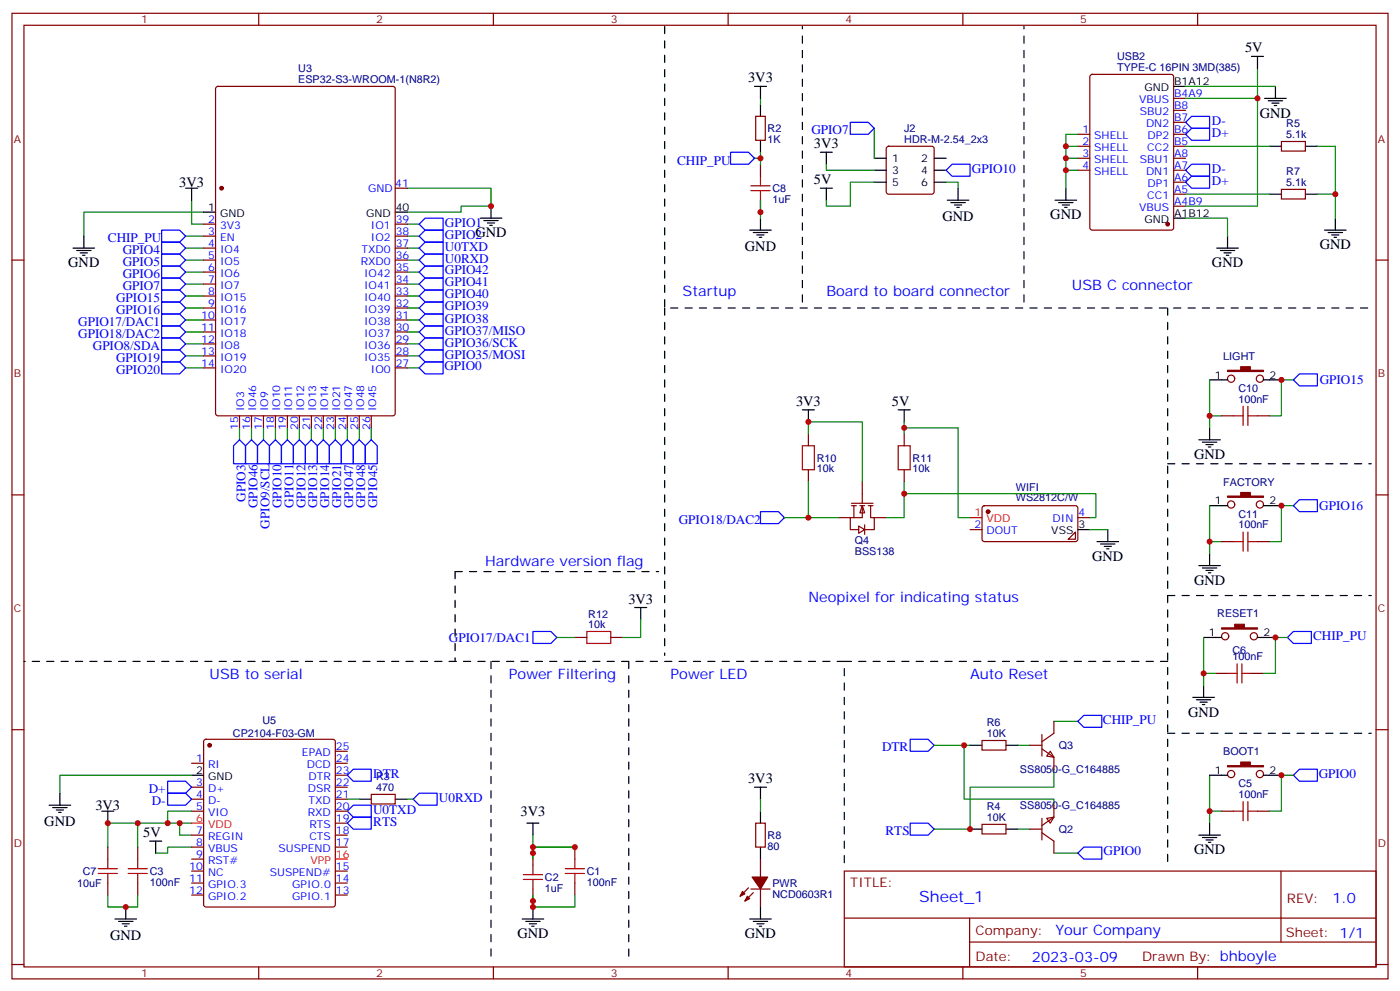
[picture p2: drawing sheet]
<svg xmlns="http://www.w3.org/2000/svg" width="412mm" height="292mm" viewBox="0 0 412 292" stroke-linecap="round" stroke-linejoin="round" font-family="sans-serif">
<g fill="none" stroke="#870000" stroke-width=".35">
<path d="M3.5 3.9h405.4v284.4h-405.4zM7.1 7.4h398.2v277.3h-398.2zM76.2 3.9v3.5M145.3 3.9v3.5M214.5 3.9v3.5M283.6 3.9v3.5M352.8 3.9v3.5M63.7 25.6l.5-.2h51.5l.7 .5v95.8l-.4 .7h-51.8l-.6-.4-.1-95.9zM222.6 34.3h2.8v7h-2.8zM317.5 39.5h3.5M321.3 22.1l.4-.2h23.3l.7 .4v44.8l-.4 .6-23.6 .1-.6-.5-.1-44.7zM345.7 39.5h3.5"/>
<path d="M345.7 29h3.5M345.7 32.5h3.5M345.7 36h3.5M116.4 55.4h3.5M224 48.4v3.5M224 58.9v3.6M317.5 50.1h3.5M317.5 46.6h3.5M317.5 43.1h3.5M345.7 50.1h3.5M345.7 46.6h3.5M345.7 43.1h3.5"/>
<path d="M345.7 53.7h3.5M345.7 57.2h3.5M377.5 55.8h7v2.8h-7zM377.5 41.7h7v2.8h-7zM3.5 76.6h3.6M60 76.6h3.5M60 66h3.5M60 69.5h3.5M60 73.1h3.5M116.4 76.6h3.5M116.4 66h3.5M116.4 69.5h3.5"/>
<path d="M116.4 73.1h3.5M345.7 60.7h3.5M405.3 76.6h3.6M60 80.1h3.5M60 83.6h3.5M60 87.2h3.5M60 90.7h3.5M60 94.2h3.5M60 97.8h3.5M116.4 80.1h3.5M116.4 83.6h3.5M116.4 87.2h3.5"/>
<path d="M116.4 90.7h3.5M116.4 94.2h3.5M116.4 97.8h3.5M60 101.3h3.5M60 104.8h3.5M60 108.3h3.5M116.4 101.3h3.5M116.4 104.8h3.5M116.4 108.3h3.5M70.6 122.4v3.6M74.1 122.4v3.6M77.6 122.4v3.6"/>
<path d="M81.1 122.4v3.6M84.7 122.4v3.6M88.2 122.4v3.6M91.7 122.4v3.6M95.2 122.4v3.6M98.8 122.4v3.6M102.3 122.4v3.6M105.8 122.4v3.6M109.4 122.4v3.6M359.8 122.4h3.6M370.4 122.4h3.5M3.5 145.7h3.6"/>
<path d="M359.8 159.5h3.6M370.4 159.5h3.5M405.3 145.7h3.6M358.1 198.3h3.5M368.7 198.3h3.5M3.5 214.9h3.6M60.2 217.9l.5-.2h37.4l.5 .2 .2 .5v48l-.3 .5-.4 .2h-37.4l-.5-.2-.2-.5v-48zM289.3 218.1h7v2.8h-7zM303.4 219.5h3.5M306.9 216.3v6.3M310.4 212.4v3.5l-3.5 2.5M405.3 214.9h3.6"/>
<path d="M56.4 224.8h3.6M56.4 231.8h3.6M56.4 235.3h3.6M56.4 238.9h3.6M98.8 224.8h3.5M98.8 231.8h3.5M98.8 235.3h3.5M98.8 238.9h3.5M98.8 228.3h3.5M98.8 221.2h3.5M109.4 233.9h7v2.8h-7zM306.9 220.5l3.5 2.5v3.5"/>
<path d="M309.4 221.2l1 1.8-2.1-.4zM310.4 237.1v3.5l-3.5 2.5M359.8 238.9h3.6M370.4 238.9h3.5M31.7 249.4v3.6M40.6 249.4v3.6M56.4 245.9h3.6M56.4 249.4h3.6M56.4 253h3.6M56.4 256.5h3.6M98.8 245.9h3.5M98.8 249.4h3.5"/>
<path d="M98.8 256.5h3.5M98.8 242.4h3.5M157 251.2v3.5M169.3 249.4v3.6M222.6 242.4h2.8v7h-2.8zM224 253v5.3M248.7 256.5h156.6v28.2h-156.6zM289.3 242.7h7v2.9h-7zM303.4 244.2h3.5M306.9 245.2l3.5 2.5v3.5M306.9 241v6.3M308.3 241l2.1-.4-1 1.8z"/>
<path d="M377.3 256.5v20.9M31.7 260v3.6M40.6 260v3.6M56.4 260h3.6M56.4 263.6h3.6M98.8 260h3.5M98.8 263.6h3.5M157 261.8v3.5M169.3 260v3.6M220.5 261.4l-2.5 2.5M221.2 261.8h5.6M221.9 262.9l-2.5 2.4"/>
<path d="M224 261.8v5.3M248.7 270.4h156.5M285.6 277.4h119.6M285.6 270.4v14.1M3.5 284h3.6M76.2 284.7v3.6M145.3 284.7v3.6M214.5 284.7v3.6M283.6 284.7v3.6M352.8 284.7v3.6M405.3 284h3.6"/>
<circle cx="362.7" cy="111.5" r="1.06"/>
<circle cx="371.1" cy="111.5" r="1.06"/>
<circle cx="362.7" cy="148.6" r="1.06"/>
<circle cx="371.1" cy="148.6" r="1.06"/>
<circle cx="360.9" cy="187.4" r="1.06"/>
<circle cx="369.4" cy="187.4" r="1.06"/>
<circle cx="362.7" cy="227.9" r="1.06"/>
<circle cx="371.1" cy="227.9" r="1.06"/>
</g>
<g fill="none" stroke="#008700" stroke-width=".35">
<path d="M224 29v1.7M317.5 39.5h-3.5v3.6M349.2 25.4h26.5M370.4 20.1v8.9h-21.2M370.4 29v31.7h-21.2M56.4 58.9v7.1h3.6M119.9 55.4h24.7v5.3h-8.8v1.8h-15.9M224 44.8v1.8h-1.8M224 46.6v1.8M224 58.9v5.3M317.5 50.1h-3.5v5.3M317.5 46.6h-3.5v3.5"/>
<path d="M317.5 43.1h-3.5v3.5M349.2 43.1h24.7M349.2 57.2h24.7M388.1 57.2h5.2v7M388.1 43.1h5.2v14.1M54.7 69.5h5.3M54.7 73.1h5.3M54.7 76.6h5.3M60 62.5h-35.3v7M119.9 66h3.6M119.9 69.5h3.6M119.9 73.1h3.6"/>
<path d="M119.9 76.6h3.6M349.2 64.2h12.4v5.3M54.7 80.1h5.3M54.7 83.6h5.3M54.7 87.2h5.3M54.7 90.7h5.3M54.7 94.2h5.3M54.7 97.8h5.3M119.9 80.1h3.6M119.9 83.6h3.6M119.9 87.2h3.6M119.9 90.7h3.6"/>
<path d="M119.9 94.2h3.6M119.9 97.8h3.6M54.7 101.3h5.3M54.7 104.8h5.3M54.7 108.3h5.3M119.9 101.3h3.6M119.9 104.8h3.6M119.9 108.3h3.6M356.3 111.9v14.1M381 111.9h-3.5v10.5h-3.6M70.6 126v3.5M74.1 126v3.5"/>
<path d="M77.6 126v3.5M81.1 126v3.5M84.7 126v3.5M88.2 126v3.5M91.7 126v3.5M95.2 126v3.5M98.8 126v3.5M102.3 126v3.5M105.8 126v3.5M109.4 126v3.5M356.3 122.4h3.5M356.3 148.9v14.1"/>
<path d="M356.3 159.5h3.5M381 148.9h-3.5v10.6h-3.6M354.5 198.3h3.6M354.5 187.7v14.1M379.2 187.7h-3.5v10.6h-3.5M275.2 219.5h8.8M285.8 219.5h-1.8v15.8h26.4v1.8M299.9 219.5h3.5M310.4 212.4h7.1M56.4 228.3h-38.8v5.3M56.4 238.9h-7v3.5M102.3 235.3h3.5"/>
<path d="M119.9 235.3h1.8M224 235.3v3.6M310.4 226.5v5.3h-24.6v12.4h-10.6M356.3 228.3v14.1M356.3 238.9h3.5M381 228.3h-3.5v10.6h-3.6M40.6 242.4v7M52.9 242.4v3.5h3.5M56.4 249.4h-7v1.8h-3.5M56.4 242.4h-24.7v7M157 245.9v3.5h12.3h-12.3v3.6M299.9 244.2h3.5"/>
<path d="M310.4 251.2h7.1M31.7 263.6v3.5h8.9v-3.5M157 263.6v3.5h12.3v-3.5"/>
</g>
<g fill="none" stroke="#00f" stroke-width=".35">
<path d="M349.2 36l1.8-1.7h5.3v3.5h-5.3zM349.2 39.5l1.8-1.7h5.3v3.5h-5.3zM215.2 44.8h5.3l1.7 1.8-1.7 1.8h-5.3zM349.2 53.7l1.8-1.8h5.3v3.5h-5.3zM349.2 50.1l1.8-1.7h5.3v3.5h-5.3zM47.6 78.4h5.3l1.8 1.7-1.8 1.8h-5.3zM47.6 74.8h5.3l1.8 1.8-1.8 1.8h-5.3zM47.6 71.3h5.3l1.8 1.8-1.8 1.7h-5.3zM47.6 67.8h5.3l1.8 1.7-1.8 1.8h-5.3zM123.5 66l1.7-1.8h5.3v3.6h-5.3zM123.5 69.5l1.7-1.7h5.3v3.5h-5.3zM123.5 73.1l1.7-1.8h5.3v3.5h-5.3z"/>
<path d="M123.5 76.6l1.7-1.8h5.3v3.6h-5.3zM47.6 99.5h5.3l1.8 1.8-1.8 1.7h-5.3zM47.6 96h5.3l1.8 1.8-1.8 1.7h-5.3zM47.6 92.5h5.3l1.8 1.7-1.8 1.8h-5.3zM47.6 88.9h5.3l1.8 1.8-1.8 1.8h-5.3zM47.6 85.4h5.3l1.8 1.8-1.8 1.7h-5.3zM47.6 81.9h5.3l1.8 1.7-1.8 1.8h-5.3zM123.5 80.1l1.7-1.7h5.3v3.5h-5.3zM123.5 83.6l1.7-1.7h5.3v3.5h-5.3zM123.5 87.2l1.7-1.8h5.3v3.5h-5.3zM123.5 90.7l1.7-1.8h5.3v3.6h-5.3zM123.5 94.2l1.7-1.7h5.3v3.5h-5.3z"/>
<path d="M125.2 96h5.3v3.5h-5.3l-1.7-1.7zM47.6 106.6h5.3l1.8 1.7-1.8 1.8h-5.3zM47.6 103h5.3l1.8 1.8-1.8 1.8h-5.3zM123.5 101.3l1.7-1.8h5.3v3.5h-5.3zM123.5 104.8l1.7-1.8h5.3v3.6h-5.3zM123.5 108.3l1.7-1.7h5.3v3.5h-5.3zM381 111.9l1.8-1.8h5.3v3.5h-5.3zM70.6 129.5l1.7 1.8v5.3h-3.5v-5.3zM74.1 129.5l1.7 1.8v5.3h-3.5v-5.3zM77.6 129.5l1.8 1.8v5.3h-3.6v-5.3zM81.1 129.5l1.8 1.8v5.3h-3.5v-5.3zM84.7 129.5l1.7 1.8v5.3h-3.5v-5.3z"/>
<path d="M88.2 129.5l1.8 1.8v5.3h-3.6v-5.3zM91.7 129.5l1.8 1.8v5.3h-3.5v-5.3zM95.2 129.5l1.8 1.8v5.3h-3.5v-5.3zM98.8 129.5l1.7 1.8v5.3h-3.5v-5.3zM102.3 129.5l1.8 1.8v5.3h-3.6v-5.3zM104.1 131.3l1.7-1.8 1.8 1.8v5.3h-3.5zM109.4 129.5l1.7 1.8v5.3h-3.5v-5.3zM381 148.9l1.8-1.8h5.3v3.6h-5.3zM381 185.9h5.3v3.6h-5.3l-1.8-1.8zM268.1 217.7h5.3l1.8 1.8-1.8 1.7h-5.3zM317.5 212.4l1.8-1.8h5.3v3.6h-5.3zM49.4 233.6h5.3l1.7 1.7-1.7 1.8h-5.3z"/>
<path d="M49.4 230h5.3l1.7 1.8-1.7 1.8h-5.3zM102.3 238.9l1.8-1.8h5.3v3.5h-5.3zM102.3 228.3l1.8-1.8h5.3v3.5h-5.3zM121.7 235.3l1.8-1.7h5.3v3.5h-5.3zM381 228.3l1.8-1.8h5.3v3.5h-5.3zM104.1 240.6h5.3v3.6h-5.3l-1.8-1.8zM268.1 242.4h5.3l1.8 1.8-1.8 1.7h-5.3zM317.5 251.2l1.8-1.8h5.3v3.6h-5.3z"/>
</g>
<g fill="none" stroke="#000" stroke-width=".35">
<path d="M222.2 25.4h3.6M224 25.4v3.6M224 30.7v3.6M345.7 25.4h3.5M372.5 29h6.4M373.6 29.7h4.2M374.6 30.4h2.2M375.4 31.1h.7M375.7 25.4v3.6M54.7 55.4h3.5M56.4 55.4v3.5M224 41.3v3.5"/>
<path d="M310.8 58.9h6.3M311.9 59.7h4.2M314 55.4v3.5M373.9 57.2h3.6M373.9 43.1h3.6M384.5 57.2h3.6M384.5 43.1h3.6M21.5 73.1h6.4M22.6 73.8h4.2M23.6 74.5h2.2M24.3 75.2h.7M24.7 69.5v3.6"/>
<path d="M60 62.5h3.5M116.4 62.5h3.5M141.5 64.2h6.3M142.5 64.9h4.3M143.6 65.7h2.1M144.3 66.4h.7M144.6 60.7v3.5M220.8 67.8h6.4M221.9 68.5h4.2M223 69.2h2.1M223.7 69.9h.7M224 64.2v3.6"/>
<path d="M312.9 60.4h2.1M313.6 61.1h.7M345.7 64.2h3.5M358.4 73.1h6.4M359.5 73.8h4.2M360.5 74.5h2.2M361.2 75.2h.7M361.6 69.5v3.6M390.2 67.8h6.3M391.2 68.5h4.3M392.3 69.2h2.1M393 69.9h.7"/>
<path d="M393.3 64.2v3.6M356.3 111.9h5.3M372.2 111.9h5.3M353.1 129.5h6.4M354.2 130.2h4.2M355.2 130.9h2.2M356 131.6h.7M356.3 126v3.5M356.3 148.9h5.3M372.2 148.9h5.3M353.1 166.5h6.4M354.2 167.3h4.2"/>
<path d="M355.2 168h2.2M356 168.7h.7M356.3 163v3.5M354.5 187.7h5.3M370.4 187.7h5.3M285.8 219.5h3.5M296.3 219.5h3.6M351.4 205.4h6.3M352.4 206.1h4.3M353.5 206.8h2.1M354.2 207.5h.7M354.5 201.8v3.6"/>
<path d="M14.5 237.1h6.3M15.5 237.8h4.3M16.6 238.5h2.1M17.3 239.2h.7M17.6 233.6v3.5M30 238.9h3.5M31.7 238.9v3.5M56.4 228.3h3.6M105.8 235.3h3.6M116.4 235.3h3.5M222.2 231.8h3.6M224 231.8v3.5"/>
<path d="M224 238.9v3.5M356.3 228.3h5.3M372.2 228.3h5.3M155.2 242.4h3.5M157 242.4v3.5M224 249.4v3.6M285.8 244.2h3.5M296.3 244.2h3.6M353.1 245.9h6.4M354.2 246.6h4.2M355.2 247.3h2.2M356 248h.7"/>
<path d="M356.3 242.4v3.5M33.9 270.6h6.3M34.9 271.3h4.3M36 272h2.1M36.7 272.7h.7M37 267.1v3.5M153.8 270.6h6.4M154.9 271.3h4.2M155.9 272h2.1M156.6 272.7h.7M157 267.1v3.5M220.8 270.6h6.4"/>
<path d="M221.9 271.3h4.2M223 272h2.1M223.7 272.7h.7M224 267.1v3.5"/>
</g>
<g fill="#870000" stroke="#870000" stroke-width=".35">
<path d="M361.6 225.5h3.9v-1.1h2.8v1.1h3.9v.3h-10.6z"/>
<path d="M359.8 184.9h3.9v-1.1h2.8v1.1h3.9v.3h-10.6z"/>
<path d="M361.6 109h3.9v-1h2.8v1h3.9v.4h-10.6z"/>
<path d="M361.6 146.1h3.9v-1.1h2.8v1.1h3.9v.3h-10.6z"/>
<path d="M221.5 258.3h4.6l-2.1 3.5z"/>
<path d="M218.7 262.5l.7 .7-1.4 .7z"/>
<path d="M220.1 263.9l.7 .7-1.4 .7z"/>
<circle cx="65.3" cy="55.4" r=".53"/>
<circle cx="61.7" cy="219.5" r=".53"/>
<circle cx="344" cy="66" r=".53"/>
</g>
<g fill="none" stroke="#a10000" stroke-width=".35">
<path d="M221.2 56.1h5.6M221.2 54.7h5.6M224 51.9v2.8M224 56.1v2.8M366.2 119.6v5.7M367.6 119.6v5.7M363.4 122.4h2.8M367.6 122.4h2.8M363.4 159.5h2.8M366.2 156.7v5.6M367.6 156.7v5.6M367.6 159.5h2.8"/>
<path d="M361.6 198.3h2.8M364.4 195.5v5.6M365.8 198.3h2.9M365.8 195.5v5.6M363.4 238.9h2.8M366.2 236v5.7M367.6 238.9h2.8M367.6 236v5.7M28.9 257.2h5.7M28.9 255.8h5.7M31.7 253v2.8M31.7 257.2v2.8"/>
<path d="M37.7 257.2h5.7M37.7 255.8h5.7M40.6 253v2.8M40.6 257.2v2.8M154.2 259h5.6M154.2 257.6h5.6M157 254.7v2.9M157 259v2.8M166.5 257.2h5.7M166.5 255.8h5.7M169.3 253v2.8M169.3 257.2v2.8"/>
</g>
<path d="M56.4 242.4h3.6M98.8 253h3.5" fill="none" stroke="#f00" stroke-width=".35"/>
<path d="M195.8 7.8v82.9h208.1M236.4 88.9v-81.1M301.6 88.9v-81.1M344 90.7v164M344 136.6h59.9M344 175.4h59.9M144.6 194.8v88.2M185.2 194.8v88.2M248.7 194.8h-241.6M344 194.8h-95.3v59.9M344 215.9h59.9" fill="none" stroke="#000" stroke-width=".35" stroke-dasharray="2.1 2.1"/>
<g fill="#fff" stroke="#870000" stroke-width=".35">
<path d="M254 148.9l.7 2.1h-1.4z"/>
<path d="M252.9 154.9l1.8 1.1-1.8 1z"/>
</g>
<g fill="none" stroke="#870000" stroke-width=".35">
<path d="M261.3 43.3l.5-.2h12.7l.5 .2 .2 .5v12.7l-.3 .5-.4 .2h-12.7l-.5-.2-.2-.5v-12.7zM238.1 127.7v3.6M238.1 138.3v3.6M266.3 127.7v3.6M266.3 138.3v3.6M246.9 152.4h3.6M250.8 148.2h6.4M250.8 148.9h1.4M251.5 148.9v3.5M253.3 148.9h1.4M254 148.9v3.5h-3.5v3.6h2.4M254 141.9v6.3"/>
<path d="M254.7 154.6v2.8M255.8 148.9h1.4M256.5 148.9v3.5h1v3.6h-2.8M257.5 152.4h3.6M285.8 156h3.5M289.5 149.1l.5-.2 27.1 .1 .4 .6-.1 9.5-.6 .4-27.1-.1-.4-.6v-9.2zM316.8 156.7v2.1h-2.1zM317.5 152.4h3.5M169.3 187.7h3.6M179.9 187.7h3.5"/>
</g>
<path d="M236.4 131.3h3.5v7h-3.5zM264.6 131.3h3.5v7h-3.5zM172.9 185.9h7v3.6h-7z" fill="none" stroke="#a10000" stroke-width=".35"/>
<g fill="none" stroke="#008700" stroke-width=".35">
<path d="M257.5 37.8v8.8M243.4 48.4v1.7h14.1M257.5 53.7h-7v7h-7.1v-1.8M278.7 53.7h3.5v1.7M238.1 127.7v-3.5h15.9v17.7M266.3 126h15.9v26.4h3.6M266.3 124.2v3.5M231.1 152.4h7M238.1 141.9v10.5h8.8M266.3 141.9v10.5h-5.2M266.3 145.4h56.5v7h-1.8M321 156h5.3"/>
<path d="M164 187.7h5.3M188.7 182.4v5.3h-5.3"/>
</g>
<g fill="none" stroke="#000" stroke-width=".35">
<path d="M368.7 16.6h3.5M370.4 16.6v3.5M241.7 44.8h3.5M241.7 55.4h3.5M243.4 44.8v3.6M243.4 55.4v3.5M257.5 46.6h3.6M257.5 50.1h3.6M257.5 53.7h3.6M275.2 46.6h3.5M275.2 50.1h3.5M275.2 53.7h3.5"/>
<path d="M279 58.9h6.4M280.1 59.7h4.2M282.2 55.4v3.5M281.2 60.4h2.1M281.9 61.1h.7M236.4 120.7h3.5M238.1 120.7v3.5M264.6 120.7h3.5M266.3 120.7v3.5M317.5 156h3.5M323.1 159.5h6.4M326.3 156v3.5"/>
<path d="M187 178.9h3.5M188.7 178.9v3.5M324.2 160.2h4.2M325.3 160.9h2.1M326 161.6h.7M44.1 247.7h3.5M45.9 247.7v3.5"/>
</g>
<path d="M250.5 36h5.3l1.7 1.8-1.7 1.7h-5.3zM278.7 50.1l1.8-1.7h5.3v3.5h-5.3zM224 150.7h5.3l1.8 1.7-1.8 1.8h-5.3zM157 185.9h5.3l1.7 1.8-1.7 1.8h-5.3z" fill="none" stroke="#00f" stroke-width=".35"/>
<circle cx="291" cy="150.7" r=".53" fill="#870000" stroke="#870000" stroke-width=".35"/>
<path d="M285.8 152.4h3.5" fill="none" stroke="#f00" stroke-width=".35"/>
<path d="M195.8 90.7v102.3M134.1 168.3h59.9M134.1 168.3v26.5" fill="none" stroke="#000" stroke-width=".35" stroke-dasharray="2.1 2.1"/>
<g fill="#c00">
<circle cx="285.8" cy="244.2" r=".88"/>
<circle cx="284" cy="219.5" r=".88"/>
<circle cx="52.9" cy="242.4" r=".88"/>
<circle cx="31.8" cy="242.4" r=".88"/>
<circle cx="40.6" cy="242.4" r=".88"/>
<circle cx="49.4" cy="242.4" r=".88"/>
<circle cx="157" cy="251.2" r=".88"/>
<circle cx="157" cy="265.3" r=".88"/>
<circle cx="157" cy="249.4" r=".88"/>
<circle cx="157" cy="267.1" r=".88"/>
<circle cx="370.4" cy="29" r=".88"/>
<circle cx="314" cy="50.1" r=".88"/>
<circle cx="314" cy="46.6" r=".88"/>
<circle cx="314" cy="43.1" r=".88"/>
<circle cx="393.3" cy="57.2" r=".88"/>
<circle cx="224" cy="62.5" r=".88"/>
<circle cx="377.5" cy="228.3" r=".88"/>
<circle cx="356.3" cy="238.9" r=".88"/>
<circle cx="354.5" cy="198.3" r=".88"/>
<circle cx="375.7" cy="187.7" r=".88"/>
<circle cx="224" cy="46.6" r=".88"/>
<circle cx="356.3" cy="122.4" r=".88"/>
<circle cx="377.5" cy="111.9" r=".88"/>
<circle cx="356.3" cy="159.5" r=".88"/>
<circle cx="377.5" cy="148.9" r=".88"/>
<circle cx="144.6" cy="60.7" r=".88"/>
<circle cx="169.3" cy="249.4" r=".88"/>
<circle cx="37" cy="267.1" r=".88"/>
<circle cx="238.1" cy="124.2" r=".88"/>
<circle cx="238.1" cy="152.4" r=".88"/>
<circle cx="266.3" cy="126" r=".88"/>
<circle cx="266.3" cy="145.4" r=".88"/>
</g>
<text font-size="4.6" fill="#00f" x="270.8" y="265.5">Sheet_1</text>
<g font-size="4.2">
<text x="366.8" y="15.4">5V</text>
<text x="220.4" y="24.3">3V3</text>
<text x="371.1" y="34.6">GND</text>
<text x="239.8" y="43.7">3V3</text>
<text x="52.8" y="55.1">3V3</text>
<text x="239.8" y="54.2">5V</text>
<text x="277.6" y="65.1">GND</text>
<text x="309.4" y="64.6">GND</text>
<text x="140.1" y="69.9">GND</text>
<text x="219.4" y="73.9">GND</text>
<text x="388.8" y="73.4">GND</text>
<text x="20.1" y="78.7">GND</text>
<text x="357" y="78.7">GND</text>
<text x="234.5" y="119.5">3V3</text>
<text x="262.7" y="119.5">5V</text>
<text x="351.7" y="135.1">GND</text>
<text x="321.7" y="165.1">GND</text>
<text x="351.7" y="172.2">GND</text>
<text x="185.1" y="177.7">3V3</text>
<text x="350" y="211">GND</text>
<text x="220.4" y="230.6">3V3</text>
<text x="28.1" y="238.5">3V3</text>
<text x="13.1" y="243.2">GND</text>
<text x="153.3" y="240.3">3V3</text>
<text x="42.2" y="246.5">5V</text>
<text x="351.7" y="251.6">GND</text>
<text x="32.5" y="276.7">GND</text>
<text x="152.4" y="276.3">GND</text>
<text x="219.4" y="276.3">GND</text>
</g>
<g font-size="4.2" fill="#00f">
<text x="201.1" y="87.2">Startup</text>
<text x="243.4" y="87.2">Board to board connector</text>
<text x="315.7" y="85.4">USB C connector</text>
<text x="142.9" y="166.5">Hardware version flag</text>
<text x="238.1" y="177.1">Neopixel for indicating status</text>
<text x="61.7" y="200.1">USB to serial</text>
<text x="149.9" y="200.1">Power Filtering</text>
<text x="197.6" y="200.1">Power LED</text>
<text x="285.8" y="200.1">Auto Reset</text>
<text x="392.5" y="265.8">1.0</text>
<text x="310.9" y="275.3">Your Company</text>
<text x="304" y="283.1">2023-03-09</text>
</g>
<g font-size="3.9" fill="#00f">
<text x="239" y="39.5">GPIO7</text>
<text x="357" y="36.9">D-</text>
<text x="357" y="40.4">D+</text>
<text x="199.5" y="48.4">CHIP_PU</text>
<text x="286.3" y="50.9">GPIO10</text>
<text x="357" y="51">D-</text>
<text x="357" y="54.5">D+</text>
<text x="31.8" y="71.3">CHIP_PU</text>
<text x="131.1" y="66.9">GPIO1</text>
<text x="131.1" y="70.4">GPIO2</text>
<text x="36.2" y="74.8">GPIO4</text>
<text x="131.1" y="73.9">U0TXD</text>
<text x="131.1" y="77.4">U0RXD</text>
<text x="36.2" y="81.9">GPIO6</text>
<text x="36.2" y="78.4">GPIO5</text>
<text x="131.1" y="80.8">GPIO42</text>
<text x="34.2" y="88.9">GPIO15</text>
<text x="36.2" y="85.4">GPIO7</text>
<text x="131.1" y="84.4">GPIO41</text>
<text x="131.1" y="87.9">GPIO40</text>
<text x="23" y="96">GPIO17/DAC1</text>
<text x="34.2" y="92.5">GPIO16</text>
<text x="131.1" y="91.4">GPIO39</text>
<text x="131.1" y="95.1">GPIO38</text>
<text x="23" y="99.5">GPIO18/DAC2</text>
<text x="131.1" y="98.6">GPIO37/MISO</text>
<text x="27.3" y="103">GPIO8/SDA</text>
<text x="34.2" y="106.6">GPIO19</text>
<text x="131.1" y="102.1">GPIO36/SCK</text>
<text x="131.1" y="105.7">GPIO35/MOSI</text>
<text x="34.2" y="110.1">GPIO20</text>
<text x="130.9" y="109.1">GPIO0</text>
<text x="388.8" y="113.2">GPIO15</text>
<text x="72.3" y="147.7" transform="rotate(-90 72.3 147.7)">GPIO3</text>
<text x="75.8" y="149.6" transform="rotate(-90 75.8 149.6)">GPIO46</text>
<text x="82.9" y="149.6" transform="rotate(-90 82.9 149.6)">GPIO10</text>
<text x="86.4" y="149.5" transform="rotate(-90 86.4 149.5)">GPIO11</text>
<text x="90" y="149.6" transform="rotate(-90 90 149.6)">GPIO12</text>
<text x="93.4" y="149.6" transform="rotate(-90 93.4 149.6)">GPIO13</text>
<text x="97" y="149.6" transform="rotate(-90 97 149.6)">GPIO14</text>
<text x="100.5" y="149.6" transform="rotate(-90 100.5 149.6)">GPIO21</text>
<text x="104" y="149.6" transform="rotate(-90 104 149.6)">GPIO47</text>
<text x="107.5" y="149.6" transform="rotate(-90 107.5 149.6)">GPIO48</text>
<text x="111.1" y="149.6" transform="rotate(-90 111.1 149.6)">GPIO45</text>
<text x="79.4" y="155.7" transform="rotate(-90 79.4 155.7)">GPIO9/SCL</text>
<text x="199.9" y="154.2">GPIO18/DAC2</text>
<text x="388.6" y="150.2">GPIO16</text>
<text x="132.2" y="189">GPIO17/DAC1</text>
<text x="386.8" y="188.5">CHIP_PU</text>
<text x="324.9" y="213.1">CHIP_PU</text>
<text x="259.8" y="221.1">DTR</text>
<text x="43.8" y="233.5">D+</text>
<text x="109.9" y="229.2">DTR</text>
<text x="388.5" y="229">GPIO0</text>
<text x="44.7" y="237">D-</text>
<text x="109.9" y="239.7">U0TXD</text>
<text x="129.3" y="236.1">U0RXD</text>
<text x="109.9" y="243.3">RTS</text>
<text x="260.9" y="245.8">RTS</text>
<text x="325.1" y="251.9">GPIO0</text>
</g>
<g font-size="3.9" fill="#800">
<text x="250.5" y="261.1">TITLE:</text>
<text x="379.1" y="265.8">REV:</text>
<text x="287.4" y="275.3">Company:</text>
<text x="378.7" y="275.9">Sheet: 1/1</text>
<text x="287.4" y="283">Date:</text>
<text x="336.4" y="283.1">Drawn By: bhboyle</text>
</g>
<g font-size="3.2" fill="#800">
<text x="41.6" y="6.9">1</text>
<text x="110.8" y="6.9">2</text>
<text x="179.9" y="6.9">3</text>
<text x="249.1" y="6.9">4</text>
<text x="318.2" y="6.9">5</text>
<text x="4.1" y="42">A</text>
<text x="405.9" y="42">A</text>
<text x="4.1" y="111.2">B</text>
<text x="405.9" y="111.2">B</text>
<text x="4.1" y="180.3">C</text>
<text x="405.9" y="180.3">C</text>
<text x="4.1" y="249.4">D</text>
<text x="405.9" y="249.4">D</text>
<text x="41.6" y="287.7">1</text>
<text x="110.8" y="287.7">2</text>
<text x="179.9" y="287.7">3</text>
<text x="249.1" y="287.7">4</text>
<text x="318.2" y="287.7">5</text>
</g>
<g font-size="3.2" fill="#000080">
<text x="329.1" y="17.8">USB2</text>
<text x="87.9" y="21.2">U3</text>
<text x="329.1" y="20.8">TYPE-C 16PIN 3MD(385)</text>
<text x="87.9" y="24.4">ESP32-S3-WROOM-1(N8R2)</text>
<text x="226.1" y="39">R2</text>
<text x="266.4" y="38.9">J2</text>
<text x="378.9" y="40.6">5.1k</text>
<text x="378.9" y="37.5">R5</text>
<text x="226.1" y="42.1">1K</text>
<text x="266.4" y="42">HDR-M-2.54_2x3</text>
<text x="378.9" y="51.6">R7</text>
<text x="227.5" y="59.8">1uF</text>
<text x="227.5" y="56.6">C8</text>
<text x="378.9" y="54.7">5.1k</text>
<text x="360.3" y="106">LIGHT</text>
<text x="364.8" y="118.6">100nF</text>
<text x="364.8" y="115.4">C10</text>
<text x="240.6" y="135.9">R10</text>
<text x="268.8" y="135.9">R11</text>
<text x="240.6" y="139.1">10k</text>
<text x="268.8" y="139.1">10k</text>
<text x="360.3" y="143">FACTORY</text>
<text x="299.3" y="147.7">WS2812C/W</text>
<text x="299.3" y="144.5">WIFI</text>
<text x="364.8" y="155.6">100nF</text>
<text x="364.8" y="152.4">C11</text>
<text x="251.8" y="160.2">Q4</text>
<text x="251.8" y="163.4">BSS138</text>
<text x="173.3" y="184.9">10k</text>
<text x="173.3" y="181.9">R12</text>
<text x="358.6" y="181.8">RESET1</text>
<text x="363" y="194.4">100nF</text>
<text x="363" y="192.5">C6</text>
<text x="77.3" y="213.2">U5</text>
<text x="290.7" y="213.8">R6</text>
<text x="68.6" y="217.1">CP2104-F03-GM</text>
<text x="290.7" y="217">10K</text>
<text x="311.9" y="220.7">Q3</text>
<text x="300.5" y="227.6">SS8050-G_C164885</text>
<text x="360.3" y="222.4">BOOT1</text>
<text x="110.8" y="232.9">470</text>
<text x="110.8" y="229.7">R3</text>
<text x="364.8" y="231.8">C5</text>
<text x="290.7" y="238.5">R4</text>
<text x="300.5" y="238.2">SS8050-G_C164885</text>
<text x="364.8" y="235">100nF</text>
<text x="290.7" y="241.7">10K</text>
<text x="311.9" y="245.4">Q2</text>
<text x="226.1" y="250.3">80</text>
<text x="226.1" y="247.1">R8</text>
<text x="24.4" y="257.7">C7</text>
<text x="44.1" y="257.7">C3</text>
<text x="172.9" y="257.7">C1</text>
<text x="22.7" y="261.2">10uF</text>
<text x="44.1" y="260.9">100nF</text>
<text x="160.5" y="262.6">1uF</text>
<text x="160.5" y="259.4">C2</text>
<text x="172.9" y="260.9">100nF</text>
<text x="227.5" y="261.2">PWR</text>
<text x="227.5" y="264.3">NCD0603R1</text>
</g>
<g font-size="3.2">
<text x="337.1" y="26.8">GND</text>
<text x="345.9" y="25.1">B1A12</text>
<text x="262.8" y="47.7">1</text>
<text x="271.4" y="47.7">2</text>
<text x="262.8" y="51.2">3</text>
<text x="271.4" y="51.2">4</text>
<text x="262.8" y="54.7">5</text>
<text x="271.4" y="54.7">6</text>
<text x="61.3" y="62.1">1</text>
<text x="64.8" y="63.9">GND</text>
<text x="107.8" y="63.9">GND</text>
<text x="116.6" y="62.1">40</text>
<text x="337.1" y="65.7">GND</text>
<text x="345.9" y="63.9">A1B12</text>
<text x="357.8" y="111.5">1</text>
<text x="373.9" y="111.5">2</text>
<text x="357.8" y="148.6">1</text>
<text x="373.9" y="148.6">2</text>
<text x="317.7" y="155.6">3</text>
<text x="309.7" y="157.4">VSS</text>
<text x="356.1" y="187.4">1</text>
<text x="372.2" y="187.4">2</text>
<text x="57.8" y="227.9">2</text>
<text x="357.8" y="227.9">1</text>
<text x="373.9" y="227.9">2</text>
<text x="61.3" y="229.7">GND</text>
</g>
<g font-size="3.2" fill="#00f">
<text x="345.9" y="28.6">B4A9</text>
<text x="335.6" y="30.4">VBUS</text>
<text x="335.7" y="33.9">SBU2</text>
<text x="345.9" y="32.1">B8</text>
<text x="345.9" y="35.7">B7</text>
<text x="318.8" y="39.2">1</text>
<text x="322.3" y="41">SHELL</text>
<text x="337.6" y="37.4">DN2</text>
<text x="338" y="41">DP2</text>
<text x="345.9" y="39.2">B6</text>
<text x="318.8" y="46.2">3</text>
<text x="318.8" y="42.7">2</text>
<text x="322.3" y="44.5">SHELL</text>
<text x="338" y="44.5">CC2</text>
<text x="345.9" y="42.7">B5</text>
<text x="345.9" y="46.2">A8</text>
<text x="318.8" y="49.8">4</text>
<text x="322.3" y="51.5">SHELL</text>
<text x="322.3" y="48">SHELL</text>
<text x="335.7" y="48">SBU1</text>
<text x="337.6" y="51.5">DN1</text>
<text x="345.9" y="49.8">A7</text>
<text x="345.9" y="53.3">A6</text>
<text x="108.4" y="56.5">GND</text>
<text x="116.4" y="55.1">41</text>
<text x="338" y="58.6">CC1</text>
<text x="338" y="55.1">DP1</text>
<text x="345.9" y="56.8">A5</text>
<text x="61.3" y="65.7">2</text>
<text x="116.6" y="65.7">39</text>
<text x="335.6" y="62.1">VBUS</text>
<text x="345.9" y="60.4">A4B9</text>
<text x="61.3" y="69.2">3</text>
<text x="64.8" y="70.9">EN</text>
<text x="64.8" y="67.4">3V3</text>
<text x="109.3" y="67.4">IO1</text>
<text x="109.3" y="70.9">IO2</text>
<text x="116.6" y="69.2">38</text>
<text x="61.3" y="76.2">5</text>
<text x="61.3" y="72.7">4</text>
<text x="64.8" y="78">IO5</text>
<text x="64.8" y="74.5">IO4</text>
<text x="106.3" y="78">RXD0</text>
<text x="106.5" y="74.5">TXD0</text>
<text x="116.6" y="72.7">37</text>
<text x="116.6" y="76.2">36</text>
<text x="61.3" y="83.3">7</text>
<text x="61.3" y="79.8">6</text>
<text x="64.8" y="81.5">IO6</text>
<text x="107.2" y="81.5">IO42</text>
<text x="116.6" y="79.8">35</text>
<text x="116.6" y="83.3">34</text>
<text x="61.3" y="86.8">8</text>
<text x="64.8" y="88.6">IO15</text>
<text x="64.8" y="85.1">IO7</text>
<text x="107.2" y="85.1">IO41</text>
<text x="107.2" y="88.6">IO40</text>
<text x="116.6" y="86.8">33</text>
<text x="59.3" y="93.9">10</text>
<text x="61.3" y="90.3">9</text>
<text x="64.8" y="95.6">IO17</text>
<text x="64.8" y="92.1">IO16</text>
<text x="107.2" y="92.1">IO39</text>
<text x="107.2" y="95.6">IO38</text>
<text x="116.6" y="90.3">32</text>
<text x="116.6" y="93.9">31</text>
<text x="59.3" y="100.9">12</text>
<text x="59.3" y="97.4">11</text>
<text x="64.8" y="99.2">IO18</text>
<text x="107.2" y="99.2">IO37</text>
<text x="116.6" y="97.4">30</text>
<text x="116.6" y="100.9">29</text>
<text x="59.3" y="108">14</text>
<text x="59.3" y="104.5">13</text>
<text x="64.8" y="106.2">IO19</text>
<text x="64.8" y="102.7">IO8</text>
<text x="107.2" y="102.7">IO36</text>
<text x="107.2" y="106.2">IO35</text>
<text x="116.6" y="104.5">28</text>
<text x="116.6" y="108">27</text>
<text x="64.8" y="109.7">IO20</text>
<text x="109.3" y="109.7">IO0</text>
<text x="72" y="121.1" transform="rotate(-90 72 121.1)">IO3</text>
<text x="75.5" y="121.1" transform="rotate(-90 75.5 121.1)">IO46</text>
<text x="79" y="121.1" transform="rotate(-90 79 121.1)">IO9</text>
<text x="82.5" y="121.1" transform="rotate(-90 82.5 121.1)">IO10</text>
<text x="86.1" y="121.1" transform="rotate(-90 86.1 121.1)">IO11</text>
<text x="89.6" y="121.1" transform="rotate(-90 89.6 121.1)">IO12</text>
<text x="93.1" y="121.1" transform="rotate(-90 93.1 121.1)">IO13</text>
<text x="96.7" y="121.1" transform="rotate(-90 96.7 121.1)">IO14</text>
<text x="100.2" y="121.1" transform="rotate(-90 100.2 121.1)">IO21</text>
<text x="103.7" y="121.1" transform="rotate(-90 103.7 121.1)">IO47</text>
<text x="107.2" y="121.1" transform="rotate(-90 107.2 121.1)">IO48</text>
<text x="110.8" y="121.1" transform="rotate(-90 110.8 121.1)">IO45</text>
<text x="70.2" y="126.7" transform="rotate(-90 70.2 126.7)">15</text>
<text x="73.7" y="126.7" transform="rotate(-90 73.7 126.7)">16</text>
<text x="77.3" y="126.7" transform="rotate(-90 77.3 126.7)">17</text>
<text x="80.8" y="126.7" transform="rotate(-90 80.8 126.7)">18</text>
<text x="84.3" y="126.7" transform="rotate(-90 84.3 126.7)">19</text>
<text x="87.8" y="126.7" transform="rotate(-90 87.8 126.7)">20</text>
<text x="91.4" y="126.7" transform="rotate(-90 91.4 126.7)">21</text>
<text x="94.9" y="126.7" transform="rotate(-90 94.9 126.7)">22</text>
<text x="98.4" y="126.7" transform="rotate(-90 98.4 126.7)">23</text>
<text x="102" y="126.7" transform="rotate(-90 102 126.7)">24</text>
<text x="105.5" y="126.7" transform="rotate(-90 105.5 126.7)">25</text>
<text x="109" y="126.7" transform="rotate(-90 109 126.7)">26</text>
<text x="287.1" y="155.6">2</text>
<text x="310" y="153.8">DIN</text>
<text x="317.7" y="152.1">4</text>
<text x="290.6" y="157.4">DOUT</text>
<text x="99" y="220.9">25</text>
<text x="57.8" y="224.4">1</text>
<text x="61.3" y="226.2">RI</text>
<text x="88.9" y="222.6">EPAD</text>
<text x="90.4" y="226.2">DCD</text>
<text x="99" y="227.9">23</text>
<text x="99" y="224.4">24</text>
<text x="57.8" y="231.5">3</text>
<text x="61.3" y="233.2">D+</text>
<text x="90.7" y="233.2">DSR</text>
<text x="90.9" y="229.7">DTR</text>
<text x="99" y="231.5">22</text>
<text x="57.8" y="235">4</text>
<text x="57.8" y="238.5">5</text>
<text x="61.3" y="236.7">D-</text>
<text x="90.9" y="236.7">TXD</text>
<text x="99" y="238.5">20</text>
<text x="99" y="235">21</text>
<text x="57.8" y="245.6">7</text>
<text x="61.3" y="240.3">VIO</text>
<text x="90.6" y="240.3">RXD</text>
<text x="91.1" y="243.8">RTS</text>
<text x="99" y="245.6">18</text>
<text x="99" y="242">19</text>
<text x="57.8" y="249.1">8</text>
<text x="61.3" y="247.3">REGIN</text>
<text x="61.3" y="250.9">VBUS</text>
<text x="82.1" y="250.9">SUSPEND</text>
<text x="91.1" y="247.3">CTS</text>
<text x="99" y="249.1">17</text>
<text x="55.8" y="256.2">10</text>
<text x="57.8" y="252.6">9</text>
<text x="61.3" y="254.4">RST#</text>
<text x="61.3" y="257.9">NC</text>
<text x="79.5" y="257.9">SUSPEND#</text>
<text x="99" y="256.2">15</text>
<text x="55.8" y="259.7">11</text>
<text x="55.8" y="263.2">12</text>
<text x="61.3" y="261.4">GPIO.3</text>
<text x="86.1" y="261.4">GPIO.0</text>
<text x="99" y="263.2">13</text>
<text x="99" y="259.7">14</text>
<text x="61.3" y="265">GPIO.2</text>
<text x="86.1" y="265">GPIO.1</text>
</g>
<g font-size="3.2" fill="#f00">
<text x="287.1" y="152.1">1</text>
<text x="290.6" y="153.8">VDD</text>
<text x="57.8" y="242">6</text>
<text x="61.3" y="243.8">VDD</text>
<text x="91.5" y="254.4">VPP</text>
<text x="99" y="252.6">16</text>
</g>
</svg>
